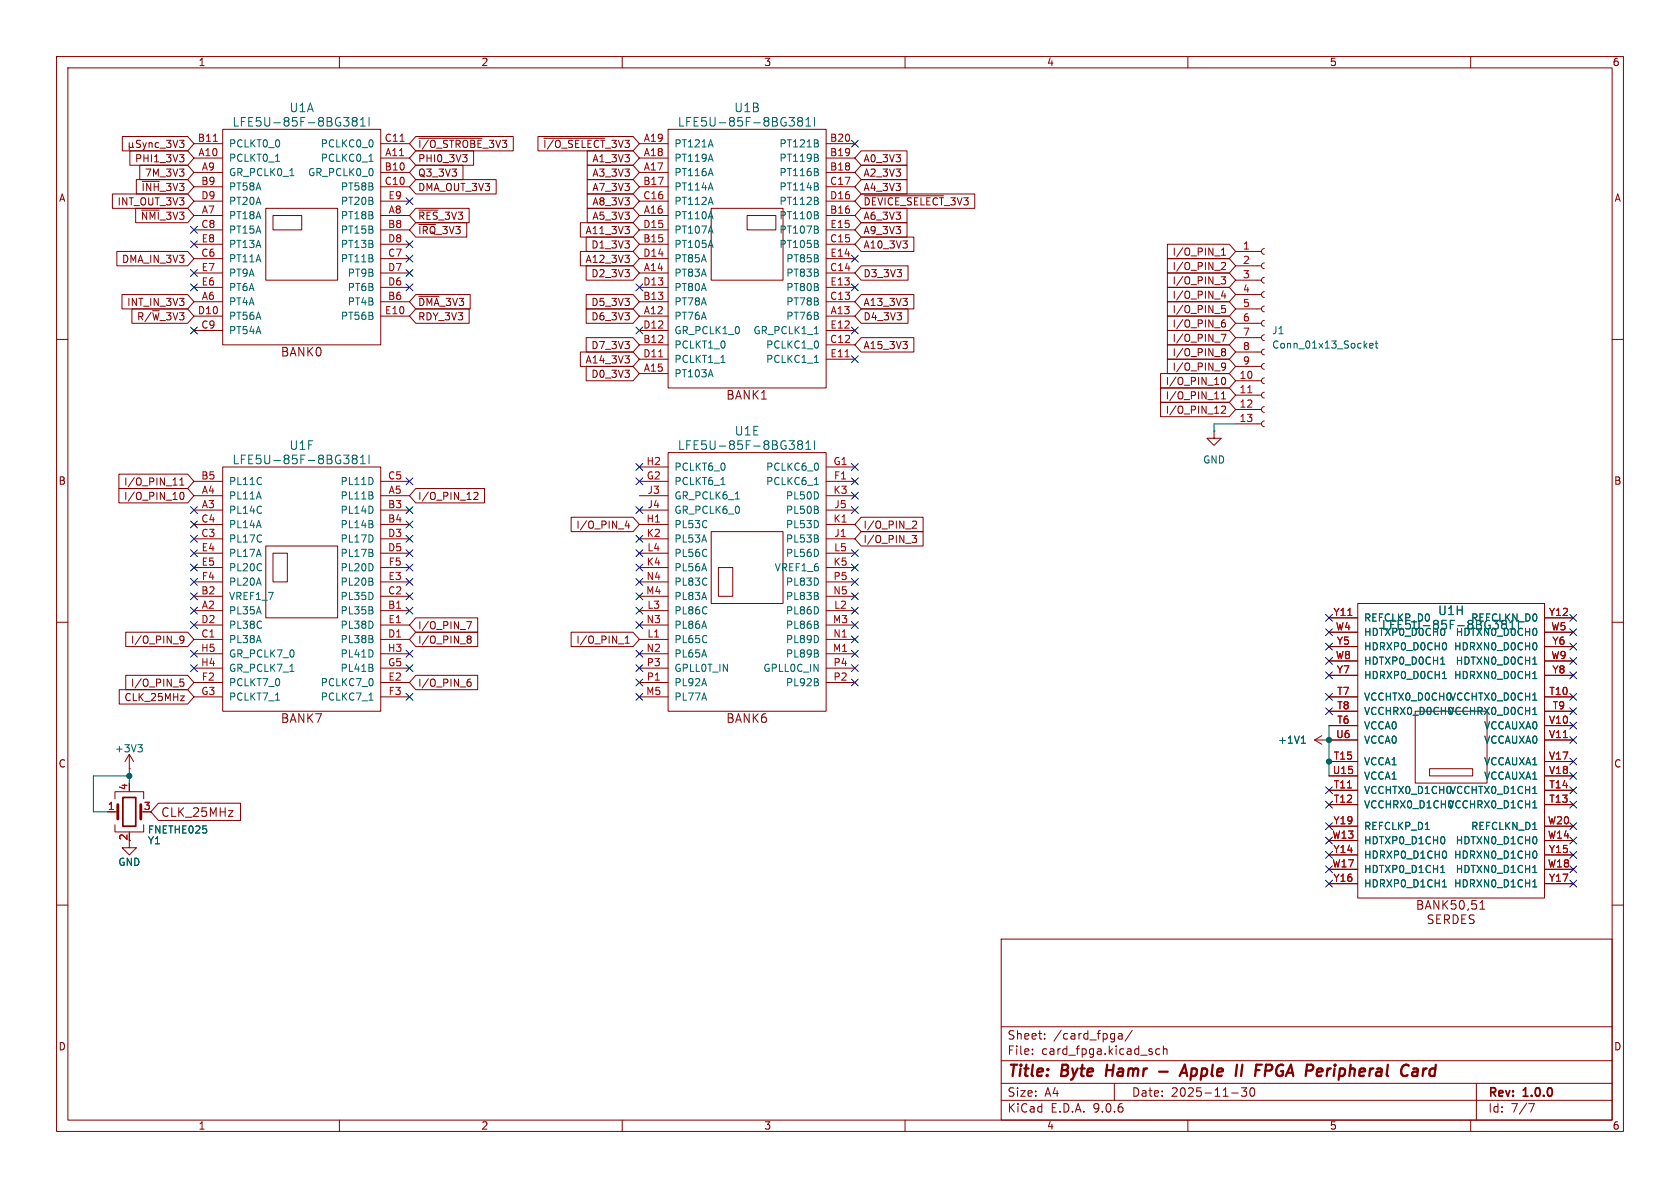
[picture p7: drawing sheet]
<svg xmlns="http://www.w3.org/2000/svg" width="297mm" height="210mm" viewBox="0 0 297 210" stroke-linecap="round" stroke-linejoin="round" font-family="sans-serif">
<g fill="none" stroke="#840000" stroke-width=".18">
<path d="M10 10h277v190h-277zM12 12h273v186h-273zM60 10v2M110 10v2M160 10v2M210 10v2M260 10v2M19.9 34.3h13.3l1.1 1.3-1.1 1.2h-13.3zM21.6 24.1h11.6l1.1 1.3-1.1 1.3h-11.6zM22.8 25.2v1.3M22.8 25.9l.2 .2h.3l.1-.2M23 26.7h10.2l1.1 1.2-1.1 1.3h-10.2z"/>
<path d="M23.4 25.9l.2 .2M23.4 25.2v.7M24 36.8h9.2l1.1 1.3-1.1 1.3h-9.2zM24.1 31.7h9.1l1.1 1.3-1.1 1.3h-9.1zM24.7 29.2h8.5l1.1 1.3-1.1 1.3h-8.5zM24.8 24.9l-.4-.1-.2 .1v.4l.5 .2 .1 .3-.2 .3-.5-.1M25 37.1h3.2M25.1 32.1h3.1M25.3 25.2l.3 .9M25.6 26.1l-.3 .4M25.9 25.2l-.3 .9M26.4 25.2v.9"/>
<path d="M26.4 25.3l.1-.1 .3 .1 .1 .8M28 25.3l-.3-.1-.3 .3 .2 .5h.4M28.3 26.2h1M29.4 24.8h.8l-.4 .5 .4 .1v.5l-.2 .2-.6-.2M30.6 24.8l.4 1.3 .4-1.3M31.7 27.3h.8l-.4 .5M31.7 24.8h.8l-.4 .5 .4 .1v.5l-.2 .2-.6-.2M32.3 27.8l.2 .3v.3l-.2 .2M34.3 25.4h5.1M34.3 27.9h5.1M34.3 30.5h5.1M34.3 33h5.1"/>
<path d="M34.3 35.6h5.1M34.3 38.1h5.1M39.4 22.9h27.9v38.1h-27.9zM47 36.8h12.7v12.7h-12.7zM48.3 38.1h5v2.5h-5zM67.3 25.4h5.1M67.3 27.9h5.1M67.3 30.5h5.1M67.3 33h5.1M67.3 35.6h5.1M67.3 38.1h5.1M73.5 39.4h9v2.5h-9l-1.1-1.3z"/>
<path d="M73.5 29.2h8.4v2.6h-8.4l-1.1-1.3zM73.5 36.8h9.4v2.6h-9.4l-1.1-1.3zM73.5 26.7h10.2v2.5h-10.2l-1.1-1.3zM73.5 31.7h14.2v2.6h-14.2l-1.1-1.3zM73.5 24.1h17.2v2.6h-17.2l-1.1-1.3zM74 24.4h11.2M74 39.7h3M74 37.1h3.4M81.8 27.3h.8l-.5 .5M82.3 27.8l.3 .3v.3l-.3 .2M95.1 24.1h16.8l1.1 1.3-1.1 1.3h-16.8zM96.1 24.4h10.8"/>
<path d="M102.6 39.4h9.3l1.1 1.2-1.1 1.3h-9.3zM103.8 31.7h8.1l1.1 1.3-1.1 1.3h-8.1zM103.8 29.2h8.1l1.1 1.3-1.1 1.3h-8.1zM103.8 26.7h8.1l1.1 1.2-1.1 1.3h-8.1zM103.8 34.3h8.1l1.1 1.3-1.1 1.2h-8.1zM103.8 36.8h8.1l1.1 1.3-1.1 1.3h-8.1zM113 25.4h5.1M113 27.9h5.1M113 30.5h5.1M113 33h5.1M113 35.6h5.1M113 38.1h5.1"/>
<path d="M118.1 22.9h27.9v45.7h-27.9zM125.7 36.8h12.7v12.7h-12.7zM132.1 38.1h5.1v2.5h-5.1zM146 25.4h5.1M146 27.9h5.1M146 30.5h5.1M146 33h5.1M146 35.6h5.1M146 38.1h5.1M152.2 31.7h8.1v2.6h-8.1l-1.1-1.3zM152.2 36.8h8.1v2.6h-8.1l-1.1-1.3zM152.2 29.2h8.1v2.6h-8.1l-1.1-1.3z"/>
<path d="M152.2 26.7h8.1v2.5h-8.1l-1.1-1.3zM152.2 39.4h8.1v2.5h-8.1l-1.1-1.3zM152.2 34.3h20.1v2.5h-20.1l-1.1-1.2zM152.8 34.6h14M20.7 44.4h12.5l1.1 1.3-1.1 1.3h-12.5zM21.6 52.1h11.6l1.1 1.2-1.1 1.3h-11.6zM23.3 54.6h9.9l1.1 1.3-1.1 1.3h-9.9zM34.3 40.6h5.1M34.3 43.2h5.1M34.3 45.7h5.1M34.3 48.3h5.1M34.3 50.8h5.1"/>
<path d="M34.3 53.3h5.1M34.3 55.9h5.1M34.3 58.4h5.1M67.3 40.6h5.1M67.3 43.2h5.1M67.3 45.7h5.1M67.3 48.3h5.1M67.3 50.8h5.1M67.3 53.3h5.1M67.3 55.9h5.1M73.5 54.6h9.4v2.6h-9.4l-1.1-1.3zM73.5 52.1h9.6v2.5h-9.6l-1.1-1.3z"/>
<path d="M74 52.4h3.6M102.6 44.4h9.3l1.1 1.3-1.1 1.3h-9.3zM103.6 41.9h8.3l1.1 1.3-1.1 1.3h-8.3zM103.6 47h8.3l1.1 1.3-1.1 1.2h-8.3zM103.6 59.7h8.3l1.1 1.3-1.1 1.2h-8.3zM103.6 52.1h8.3l1.1 1.2-1.1 1.3h-8.3zM103.6 54.6h8.3l1.1 1.3-1.1 1.3h-8.3zM110.5 45.1h.8l-.5 .5M110.5 40h.8l-.5 .5M111.2 45.7v.6M111.2 40.6v.6M113 40.6h5.1"/>
<path d="M113 43.2h5.1M113 45.7h5.1M113 48.3h5.1M113 50.8h5.1M113 53.3h5.1M113 55.9h5.1M113 58.4h5.1M146 40.6h5.1M146 43.2h5.1M146 45.7h5.1M146 48.3h5.1M146 50.8h5.1"/>
<path d="M146 53.3h5.1M146 55.9h5.1M146 58.4h5.1M152.2 41.9h9.4v2.6h-9.4l-1.1-1.3zM152.2 52.1h9.4v2.5h-9.4l-1.1-1.3zM152.2 54.6h8.3v2.6h-8.3l-1.1-1.3zM152.2 47h8.3v2.5h-8.3l-1.1-1.2zM152.2 59.7h9.4v2.5h-9.4l-1.1-1.2zM159.6 42.6h.8l-.4 .5M159.6 52.7h.8l-.4 .5M160.3 43.2v.5M160.3 53.3v.6"/>
<path d="M206.4 58.4h10.9l1.1 1.3-1.1 1.3h-10.9zM206.4 48.3h10.9l1.1 1.2-1.1 1.3h-10.9zM206.4 55.9h10.9l1.1 1.3-1.1 1.2h-10.9zM206.4 50.8h10.9l1.1 1.3-1.1 1.2h-10.9zM206.4 43.2h10.9l1.1 1.3-1.1 1.2h-10.9zM206.4 53.3h10.9l1.1 1.3-1.1 1.3h-10.9zM206.4 45.7h10.9l1.1 1.3-1.1 1.3h-10.9zM215.9 48.9h.8l-.5 .5 .4 .1v.6l-.2 .1-.5-.1M215.9 59.1h.8l-.5 1.3M215.9 45.1h.8M215.9 46.5l.5-.1 .3 .4-.8 .9h.8M215.9 57.3l.3-.3h.2l.3 .3v.3l-.3 .2h-.3l-.2-.2"/>
<path d="M215.9 44.2l.4-.3v1.2M216.2 51.4l-.3 .9h.8M216.5 56.6h-.3l-.3 .5M216.5 51.9v.8M216.6 54h-.6l-.1 .6 .2-.1 .4 .1 .2 .1-.1 .5-.2 .1-.5-.1M218.4 44.5h4.6M218.4 47h4.6M218.4 49.5h4.6M218.4 52.1h4.6M218.4 54.6h4.6M218.4 57.2h4.6M218.4 59.7h4.6"/>
<path d="M223.5 43.9l-.3 .2-.2 .4 .2 .3 .3 .2M223.5 46.5l-.3 .1-.2 .4 .2 .3 .3 .2M223.5 49l-.3 .2-.2 .3 .2 .4 .3 .1M223.5 51.6l-.3 .1-.2 .4 .2 .3 .3 .2M223.5 54.1l-.3 .2-.2 .3 .2 .4 .3 .1M223.5 56.6l-.3 .2-.2 .4 .2 .3 .3 .2M223.5 59.2l-.3 .1-.2 .4 .2 .3 .3 .2M10 60h2M102.6 62.2h9.3l1.1 1.3-1.1 1.3h-9.3zM103.6 64.8h8.3l1.1 1.2-1.1 1.3h-8.3zM110.5 62.9h.8l-.5 .5M111.2 63.5v.5"/>
<path d="M113 61h5.1M113 63.5h5.1M113 66h5.1M146 61h5.1M146 63.5h5.1M159.6 60.4h.8l-.4 .4M160.3 61v.5M205.2 71.1h12.1l1.1 1.3-1.1 1.3h-12.1zM205.2 68.6h12.1l1.1 1.3-1.1 1.2h-12.1zM205.2 66h12.1l1.1 1.3-1.1 1.3h-12.1zM206.4 63.5h10.9l1.1 1.3-1.1 1.2h-10.9zM206.4 61h10.9l1.1 1.2-1.1 1.3h-10.9z"/>
<path d="M214.6 76.2v1.3h1.3l-1.3 1.2-1.2-1.2h1.2M214.6 76.2h.1M215.9 71.9l.5-.1 .3 .4-.8 .9h.8M215.9 61.9l.3-.3 .3 .1 .2 .2-.3 .3M215.9 64.4l.3-.2 .4 .1a.84 .84 0 0 1-.3 1.1h-.2M215.9 64.7l.3 .3h.2l.3-.3M215.9 70.5h.8M215.9 69.6l.4-.3v1.2M215.9 61.9l.3 .3M216.1 66.8l.1-.1a.68 .68 0 0 1 .5 .6 .68 .68 0 0 1-.5 .7l-.1-.1-.2-.4zM216.2 62.2h.2M216.2 62.2l-.3 .2"/>
<path d="M216.4 62.2l.3 .2-.1 .4-.4 .1-.3-.2M218.4 62.2h4.6M218.4 64.8h4.6M218.4 67.3h4.6M218.4 69.9h4.6M218.4 72.4h4.6M218.4 74.9h4.6M223.5 61.7l-.3 .2-.2 .3 .2 .4 .3 .1M223.5 64.3l-.3 .1-.2 .4 .2 .3 .3 .2M223.5 66.8l-.3 .2-.2 .3 .2 .4 .3 .1M223.5 69.3l-.3 .2-.2 .4 .2 .3 .3 .2M223.5 71.9l-.3 .1-.2 .4 .2 .3 .3 .2"/>
<path d="M223.5 74.4l-.3 .2-.2 .3 .2 .4 .3 .1M285 60h2M21 86.4h12.2l1.1 1.2-1.1 1.3h-12.2zM21 83.8h12.2l1.1 1.3-1.1 1.3h-12.2zM31.8 85.8h.7M31.8 84.9l.4-.4v1.3M32 87.1l.1-.1a.68 .68 0 0 1 .4 .7 .68 .68 0 0 1-.4 .6 .84 .84 0 0 1-.1-1.2zM34.3 85.1h5.1M34.3 87.6h5.1M34.3 90.2h5.1M34.3 92.7h5.1M34.3 95.3h5.1"/>
<path d="M34.3 97.8h5.1M39.4 82.6h27.9v43.1h-27.9zM47 96.5h12.7v12.7h-12.7zM48.3 97.8h2.5v5.1h-2.5zM67.3 85.1h5.1M67.3 87.6h5.1M67.3 90.2h5.1M67.3 92.7h5.1M67.3 95.3h5.1M67.3 97.8h5.1M73.5 86.4h12.2v2.5h-12.2l-1.1-1.3zM83.8 87.2l.5-.2 .2 .4-.8 .9h.8"/>
<path d="M101 91.4h10.9l1.1 1.3-1.1 1.3h-10.9zM110.8 92l-.3 1h.8M111.1 92.5v.9M113 82.6h5.1M113 85.1h5.1M113 87.6h5.1M113 90.2h5.1M113 92.7h5.1M113 95.3h5.1M113 97.8h5.1M118.1 80h27.9v45.7h-27.9zM125.7 94h12.7v12.7h-12.7z"/>
<path d="M146 82.6h5.1M146 85.1h5.1M146 87.6h5.1M146 90.2h5.1M146 92.7h5.1M146 95.3h5.1M146 97.8h5.1M152.2 91.4h11v2.6h-11l-1.1-1.3zM152.2 94h11v2.5h-11l-1.1-1.2zM161.2 94.7h.8l-.4 .4 .4 .2v.5l-.2 .1h-.5M161.3 92.2l.5-.1 .2 .4-.8 .9h.8M10 110h2"/>
<path d="M22.2 111.8h11l1.1 1.2-1.1 1.3h-11zM22.2 119.4h11l1.1 1.3-1.1 1.2h-11zM31.8 112.7l.2-.3 .5 .2a.84 .84 0 0 1-.3 1.1h-.3M31.8 113l.2 .2h.3l.2-.2M34.3 100.3h5.1M34.3 102.9h5.1M34.3 105.4h5.1M34.3 108h5.1M34.3 110.5h5.1M34.3 113h5.1M34.3 115.6h5.1M34.3 118.1h5.1"/>
<path d="M67.3 100.3h5.1M67.3 102.9h5.1M67.3 105.4h5.1M67.3 108h5.1M67.3 110.5h5.1M67.3 113h5.1M67.3 115.6h5.1M67.3 118.1h5.1M73.5 111.8h11v2.5h-11l-1.1-1.3zM73.5 109.2h11v2.6h-11l-1.1-1.3zM73.5 119.4h11v2.5h-11l-1.1-1.2zM82.5 109.9h.9l-.6 1.3"/>
<path d="M82.6 112.7l.2-.3 .4 .1 .1 .2-.2 .3M82.6 112.7l.2 .3M82.8 113h.3M82.8 113l-.2 .2M83.1 113l.2 .2-.1 .4-.4 .1-.2-.2M101 111.8h10.9l1.1 1.2-1.1 1.3h-10.9zM110.5 113.7h.8M110.5 112.8l.4-.4v1.3M113 100.3h5.1M113 102.9h5.1M113 105.4h5.1M113 108h5.1"/>
<path d="M113 110.5h5.1M113 113h5.1M113 115.6h5.1M113 118.1h5.1M127 100.3h2.5v5.1h-2.5zM146 100.3h5.1M146 102.9h5.1M146 105.4h5.1M146 108h5.1M146 110.5h5.1M146 113h5.1M146 115.6h5.1"/>
<path d="M146 118.1h5.1M234.9 109.2h5.1M234.9 111.8h5.1M234.9 114.3h5.1M234.9 116.8h5.1M234.9 119.4h5.1M240 106.7h33v52.1h-33zM273 109.2h5.1M273 111.8h5.1M273 114.3h5.1M273 116.8h5.1M273 119.4h5.1"/>
<path d="M285 110h2M21.1 121.9h12.1l1.1 1.3-1.1 1.3h-12.1zM22.9 135.9h.1M22.9 133.4v2.5M22.9 133.4l-.8 1.2M22.9 133.4l.7 1.2M31.9 123h.7l-.7 .9h.7M32.5 120.1h-.6l-.1 .6 .2-.2 .4 .1 .1 .2v.4l-.2 .1-.5-.1M34.3 120.7h5.1M34.3 123.2h5.1M67.3 120.7h5.1M67.3 123.2h5.1"/>
<path d="M82.6 120.7l.5-.2 .2 .3-.1 .5h-.4l-.2-.1M83.2 120.1h-.4l-.2 .3M113 120.7h5.1M113 123.2h5.1M146 120.7h5.1M232.4 130.8l1.3 .8M232.4 130.8h7.6M233.7 130l-1.3 .8M234.9 130.8h.1M234.9 123.2h5.1M234.9 125.7h5.1M234.9 128.3h5.1"/>
<path d="M234.9 134.6h5.1M234.9 137.2h5.1M234.9 139.7h5.1M250.2 125.7h12.7v12.7h-12.7zM252.7 135.9h7.6v1.3h-7.6zM273 123.2h5.1M273 130.8h5.1M273 125.7h5.1M273 128.3h5.1M273 134.6h5.1M273 137.2h5.1M273 139.7h5.1"/>
<path d="M19 143.5h1.8M20.3 145.8v1.3h5.1v-1.3M20.3 141.2v-1.2h5.1v1.2M22.9 148.6v1.3h1.2l-1.2 1.2-1.3-1.2h1.3M22.9 147.1v.2M28 142h14.5v3h-14.5l-1.3-1.5zM40.4 143.3h.8l-.8 1h.8M234.9 142.2h5.1M234.9 146.1h5.1M234.9 148.6h5.1M234.9 151.1h5.1M234.9 153.7h5.1"/>
<path d="M234.9 156.2h5.1M261.6 159.6l.5-.4v1.5M273 142.2h5.1M273 146.1h5.1M273 148.6h5.1M273 151.1h5.1M273 153.7h5.1M273 156.2h5.1M10 160h2M177 166h108v32h-108zM261.6 160.7h.9M285 160h2"/>
<path d="M60 198v2M110 198v2M160 198v2M177 194.5h108M177 191.5h108M177 187.5h108M177 181.5h108M182.5 186.3v.1M182.5 185.5v.1M184.7 183.6v.1M184.7 182.8v.1M197 191.5v3"/>
<path d="M197.7 182.8h.6l.1 .9M198.4 183.1h-.5a.29 .29 0 0 0-.2 .3 .29 .29 0 0 0 .2 .3l.5-.1M200.2 182.1l-1.3 2M205 185.5l-.4-.1-.3 .3v.4l.2 .2h.5M205.7 185.5l.2-.1 .3 .1 .1 .9M205.7 184.9v1.5M210 198v2M217.7 193.2h1.2M219.5 192.3h.9l-.5 .6 .4 .1v.7l-.2 .1h-.4l-.2-.1M221.1 192.4l.2-.1a.81 .81 0 0 1 .6 .6 .81 .81 0 0 1-.3 .8l-.1 .1a.81 .81 0 0 1-.4-1.4zM260 198v2M261 191.5v6.5"/>
<path d="M270.2 195.1h1l-.6 1.5"/>
</g>
<path d="M195.7 188.2l-.2 2M204.9 189.4h1.5M208.5 190.2l1-2 .4 2M208.8 189.6h1M223.8 188.2l1 .1a.58 .58 0 0 1-.3 1M234.7 188.9l-.2 1.3M235.1 188.9l-.4 .4M250.4 188.9l.3 .3-.2 1M250.6 190.1l-.3 .1M250.6 189.4h-.2M251.7 188.9l-.2 1.3M252.2 188.9l-.4 .1-.2 .3" fill="none" stroke="#840000" stroke-width=".4"/>
<g fill="none" stroke="#006464" stroke-width=".18">
<path d="M48.7 28.5h.7M51.3 31.1h.7M60.7 20.8h1l-.5 .5M61.5 21.4l.2 .2-.2 .6M62.6 21.4l-.3-.3 .3-.3h.2l.3 .3-.3 .3M62.6 21.4l-.3 .3v.4l.3 .2 .4-.1 .1-.2v-.4l-.3-.2M62.6 21.4h.2M63.7 22.3h.9M63.7 21.2l.5-.4v1.5M65.2 28.5h.8M65.2 20.8v1.5M139.5 20.8h.9l-.5 .5"/>
<path d="M140.3 21.4l.1 .2-.1 .6M141.3 21.4l-.3-.3 .3-.3h.3l.3 .3-.3 .3M141.3 21.4l-.3 .3 .1 .4 .2 .2 .4-.1 .2-.2-.1-.4-.2-.2M141.3 21.4h.3M142.5 21.2l.4-.4v1.5M142.5 22.3h.8M144 20.8v1.5M144.6 25.4v.5M144.6 28v.4M144.6 30.5v.4M144.6 33.1v.4M144.6 35.6v.4"/>
<path d="M144.6 38.1v.5M144 59h.7M144.6 40.7v.4M144.6 43.2v.4M127.5 64.1h.7M139.5 77.9h.9l-.5 .6M140.3 78.6l.1 .2-.1 .6M141.3 78.6l-.3-.3 .3-.4h.3l.3 .3-.3 .4M141.3 78.6l-.3 .3 .1 .4 .2 .1h.4l.2-.3-.1-.4-.2-.1M141.3 78.6h.3M142.5 79.4h.8M142.5 78.3l.4-.4v1.5"/>
<path d="M144 64.1h.7M144 77.9v1.5M242.1 61.1l.6-.1v-.2l-.4-.1-.2 .2 .1 .6h.5M243.1 60.7h.5M243.3 60.3v1.1l.3 .1M60.7 80.5h1l-.5 .5M61.5 81.1l.2 .2-.2 .6M62.6 81.1l-.3-.3 .3-.3h.4l.1 .2-.3 .4M62.6 81.1l-.3 .3v.4l.3 .2 .4-.1 .1-.2v-.4l-.3-.2M62.6 81.1h.2M63.7 80.9l.5-.4v1.5M63.7 82h.9"/>
<path d="M65.2 80.5v1.5M127.5 85.7h.7M130 88.2h.7M144 85.7h.7M51.3 118.7h.7M254.7 117.4h.7M255 120h.7M255.2 118.9l.2-.2v1.3M255.5 113.7l.2 .4-.2 .7M267.4 109.7v1.5M268.4 109.7v1.5M271 117.4h.7"/>
<path d="M271 120h.7M271.2 118.9l.1-.2v1.3M271.5 113.7l.2 .4-.2 .7M271.6 111.3v.8M24.4 131.6h.8l-.5 .5M24.9 132.1l.3 .3v.3l-.3 .2M48.7 123.8h.7M65.2 123.8h.8M230.1 131.4h.7M230.2 130.4l.2-.3v1.3M271 123.8h.7M271 126.3h.7"/>
<path d="M254.7 154.2h.7M255 156.8h.7M255.2 155.7l.2-.2v1.3M255.3 148l.1 .4-.1 .6M255.5 150.5l.2 .4-.2 .7M271 154.2h.7M271 156.8h.7M271 140.3h.7M271 142.8h.7M271.2 155.7l.1-.2v1.3M271.5 150.5l.2 .4-.2 .7M271.6 148.1v.8"/>
</g>
<path d="M20.8 142.2v2.6M24.9 142.2v2.6" fill="none" stroke="#840000" stroke-width=".51"/>
<path d="M21.7 141h2.3v5.1h-2.3z" fill="none" stroke="#840000" stroke-width=".3"/>
<path d="M37.7 25h.7M70.7 25h.8M116.4 63.1h.8M149.4 63.1h.7M220.6 69.4h.7" fill="none" stroke="#a90000" stroke-width=".18"/>
<path d="M218.4 74.9h-3.8v1.3M22.9 135.9v2.5M22.9 137.2h-6.4v6.3h2.5M234.9 128.3v8.9" fill="none" stroke="#009600" stroke-width=".18"/>
<g fill="none" stroke="#000084" stroke-width=".18">
<path d="M71.8 35l1.2 1.2M73 35l-1.2 1.2M150.5 24.8l1.2 1.2M151.7 24.8l-1.2 1.2M33.7 40l1.2 1.2M33.7 50.2l1.2 1.2M33.7 42.6l1.2 1.2M33.7 47.7l1.2 1.2M33.7 57.8l1.2 1.2M34.9 40l-1.2 1.2M34.9 50.2l-1.2 1.2M34.9 42.6l-1.2 1.2"/>
<path d="M34.9 47.7l-1.2 1.2M34.9 57.8l-1.2 1.2M71.8 45.1l1.2 1.2M71.8 50.2l1.2 1.2M71.8 47.7l1.2 1.2M71.8 42.6l1.2 1.2M73 45.1l-1.2 1.2M73 50.2l-1.2 1.2M73 47.7l-1.2 1.2M73 42.6l-1.2 1.2M112.4 50.2l1.2 1.2M112.4 57.8l1.2 1.2"/>
<path d="M113.6 50.2l-1.2 1.2M113.6 57.8l-1.2 1.2M150.5 57.8l1.2 1.2M150.5 50.2l1.2 1.2M150.5 45.1l1.2 1.2M151.7 57.8l-1.2 1.2M151.7 50.2l-1.2 1.2M151.7 45.1l-1.2 1.2M150.5 62.9l1.2 1.2M151.7 62.9l-1.2 1.2M33.7 99.7l1.2 1.2M33.7 97.2l1.2 1.2"/>
<path d="M33.7 92.1l1.2 1.2M33.7 94.6l1.2 1.3M33.7 89.6l1.2 1.2M34.9 99.7l-1.2 1.2M34.9 97.2l-1.2 1.2M34.9 92.1l-1.2 1.2M34.9 94.6l-1.2 1.3M34.9 89.6l-1.2 1.2M71.8 89.6l1.2 1.2M71.8 92.1l1.2 1.2M71.8 97.2l1.2 1.2M71.8 84.5l1.2 1.2"/>
<path d="M71.8 94.6l1.2 1.3M71.8 99.7l1.2 1.2M73 89.6l-1.2 1.2M73 92.1l-1.2 1.2M73 97.2l-1.2 1.2M73 84.5l-1.2 1.2M73 94.6l-1.2 1.3M73 99.7l-1.2 1.2M112.4 84.5l1.2 1.2M112.4 81.9l1.2 1.3M112.4 99.7l1.2 1.2M112.4 97.2l1.2 1.2"/>
<path d="M112.4 94.6l1.2 1.3M112.4 89.6l1.2 1.2M113.6 84.5l-1.2 1.2M113.6 81.9l-1.2 1.3M113.6 99.7l-1.2 1.2M113.6 97.2l-1.2 1.2M113.6 94.6l-1.2 1.3M113.6 89.6l-1.2 1.2M150.5 84.5l1.2 1.2M150.5 97.2l1.2 1.2M150.5 99.7l1.2 1.2M150.5 81.9l1.2 1.3"/>
<path d="M150.5 87l1.2 1.2M150.5 89.6l1.2 1.2M151.7 84.5l-1.2 1.2M151.7 81.9l-1.2 1.3M151.7 97.2l-1.2 1.2M151.7 99.7l-1.2 1.2M151.7 87l-1.2 1.2M151.7 89.6l-1.2 1.2M33.7 102.3l1.2 1.2M33.7 104.8l1.2 1.2M33.7 107.3l1.2 1.3M33.7 109.9l1.2 1.2"/>
<path d="M33.7 117.5l1.2 1.2M33.7 115l1.2 1.2M34.9 102.3l-1.2 1.2M34.9 104.8l-1.2 1.2M34.9 107.3l-1.2 1.3M34.9 109.9l-1.2 1.2M34.9 117.5l-1.2 1.2M34.9 115l-1.2 1.2M71.8 117.5l1.2 1.2M71.8 107.3l1.2 1.3M71.8 115l1.2 1.2M71.8 104.8l1.2 1.2"/>
<path d="M71.8 102.3l1.2 1.2M73 117.5l-1.2 1.2M73 107.3l-1.2 1.3M73 115l-1.2 1.2M73 104.8l-1.2 1.2M73 102.3l-1.2 1.2M112.4 109.9l1.2 1.2M112.4 115l1.2 1.2M112.4 104.8l1.2 1.2M112.4 107.3l1.2 1.3M112.4 102.3l1.2 1.2M112.4 117.5l1.2 1.2"/>
<path d="M113.6 109.9l-1.2 1.2M113.6 115l-1.2 1.2M113.6 104.8l-1.2 1.2M113.6 107.3l-1.2 1.3M113.6 102.3l-1.2 1.2M113.6 117.5l-1.2 1.2M150.5 107.3l1.2 1.3M150.5 104.8l1.2 1.2M150.5 112.4l1.2 1.2M150.5 109.9l1.2 1.2M150.5 115l1.2 1.2M150.5 102.3l1.2 1.2"/>
<path d="M150.5 117.5l1.2 1.2M151.7 107.3l-1.2 1.3M151.7 104.8l-1.2 1.2M151.7 112.4l-1.2 1.2M151.7 109.9l-1.2 1.2M151.7 115l-1.2 1.2M151.7 102.3l-1.2 1.2M151.7 117.5l-1.2 1.2M234.3 108.6l1.3 1.2M234.3 116.2l1.3 1.2M234.3 118.8l1.3 1.2M234.3 113.7l1.3 1.2"/>
<path d="M234.3 111.2l1.3 1.2M235.6 108.6l-1.3 1.2M235.6 116.2l-1.3 1.2M235.6 118.8l-1.3 1.2M235.6 113.7l-1.3 1.2M235.6 111.2l-1.3 1.2M277.5 118.8l1.2 1.2M277.5 116.2l1.2 1.2M277.5 113.7l1.2 1.2M277.5 108.6l1.2 1.2M277.5 111.2l1.2 1.2M278.7 118.8l-1.2 1.2"/>
<path d="M278.7 116.2l-1.2 1.2M278.7 113.7l-1.2 1.2M278.7 108.6l-1.2 1.2M278.7 111.2l-1.2 1.2M71.8 122.6l1.2 1.2M73 122.6l-1.2 1.2M112.4 120l1.2 1.3M112.4 122.6l1.2 1.2M113.6 120l-1.2 1.3M113.6 122.6l-1.2 1.2M150.5 120l1.2 1.3M151.7 120l-1.2 1.3"/>
<path d="M234.3 139.1l1.3 1.2M234.3 125.1l1.3 1.2M234.3 122.6l1.3 1.2M235.6 139.1l-1.3 1.2M235.6 125.1l-1.3 1.2M235.6 122.6l-1.3 1.2M277.5 125.1l1.2 1.2M277.5 127.7l1.2 1.2M277.5 122.6l1.2 1.2M277.5 136.6l1.2 1.2M277.5 139.1l1.2 1.2M277.5 134l1.2 1.2"/>
<path d="M277.5 130.2l1.2 1.2M278.7 125.1l-1.2 1.2M278.7 127.7l-1.2 1.2M278.7 122.6l-1.2 1.2M278.7 136.6l-1.2 1.2M278.7 139.1l-1.2 1.2M278.7 134l-1.2 1.2M278.7 130.2l-1.2 1.2M234.3 150.5l1.3 1.2M234.3 148l1.3 1.2M234.3 155.6l1.3 1.2M234.3 145.4l1.3 1.3"/>
<path d="M234.3 153.1l1.3 1.2M234.3 141.6l1.3 1.2M235.6 150.5l-1.3 1.2M235.6 148l-1.3 1.2M235.6 155.6l-1.3 1.2M235.6 145.4l-1.3 1.3M235.6 153.1l-1.3 1.2M235.6 141.6l-1.3 1.2M277.5 148l1.2 1.2M277.5 155.6l1.2 1.2M277.5 153.1l1.2 1.2M277.5 150.5l1.2 1.2"/>
<path d="M277.5 145.4l1.2 1.3M277.5 141.6l1.2 1.2M278.7 148l-1.2 1.2M278.7 155.6l-1.2 1.2M278.7 153.1l-1.2 1.2M278.7 150.5l-1.2 1.2M278.7 145.4l-1.2 1.3M278.7 141.6l-1.2 1.2"/>
</g>
<g fill="#009600" stroke="#009600" stroke-width=".18">
<circle cx="22.9" cy="137.2" r=".46"/>
<circle cx="234.9" cy="134.6" r=".46"/>
<circle cx="234.9" cy="130.8" r=".46"/>
</g>
<g font-size="2.8" fill="#840000">
<text x="178" y="190.9">Title:</text>
<text x="187.7" y="190.9">Byte</text>
<text x="196.4" y="190.9">Hamr</text>
<text x="211.3" y="190.9">Apple</text>
<text x="221.7" y="190.9">II</text>
<text x="225.9" y="190.9">FPGA</text>
<text x="235.7" y="190.9">Peripheral</text>
<text x="253.4" y="190.9">Card</text>
</g>
<g font-size="2.1" fill="#006464">
<text x="41" y="22.6">LFE5U-85F-8BG381I</text>
<text x="51.1" y="20">U1A</text>
<text x="119.7" y="22.6">LFE5U-85F-8BG381I</text>
<text x="129.7" y="20">U1B</text>
<text x="129.8" y="77.2">U1E</text>
<text x="41" y="82.3">LFE5U-85F-8BG381I</text>
<text x="51.1" y="79.7">U1F</text>
<text x="119.7" y="79.7">LFE5U-85F-8BG381I</text>
<text x="244.2" y="111.5">LFE5U-85F-8BG381I</text>
<text x="254.1" y="108.9">U1H</text>
</g>
<g font-size="2.1" fill="#840000">
<text x="49.6" y="63.2">BANK0</text>
<text x="128.3" y="70.8">BANK1</text>
<text x="49.6" y="128">BANK7</text>
<text x="128.3" y="128">BANK6</text>
<text x="28.4" y="144.6">CLK_25MHz</text>
<text x="250.2" y="161">BANK50,51</text>
<text x="252.1" y="163.6">SERDES</text>
<text x="178" y="184">Sheet:</text>
<text x="186.2" y="184">/card_fpga/</text>
<text x="178" y="186.7">File:</text>
<text x="184.1" y="186.7">card_fpga.kicad_sch</text>
<text x="178" y="196.9">KiCad</text>
<text x="178" y="194.1">Size:</text>
<text x="184.7" y="194.1">A4</text>
<text x="185.7" y="196.9">E.D.A.</text>
<text x="193.3" y="196.9">9.0.6</text>
<text x="200" y="194.1">Date:</text>
<text x="207" y="194.1">2025-11-30</text>
<text x="263" y="194.3">Rev:</text>
<text x="263" y="196.9">Id:</text>
<text x="267.1" y="196.9">7/7</text>
<text x="269.4" y="194.3">1.0.0</text>
</g>
<g font-size="1.8" fill="#840000">
<text x="35" y="11.9">1</text>
<text x="85" y="11.9">2</text>
<text x="135" y="11.9">3</text>
<text x="185" y="11.9">4</text>
<text x="235" y="11.9">5</text>
<text x="285" y="11.9">6</text>
<text x="23.8" y="28.9">PHI1_3V3</text>
<text x="73.8" y="28.9">PHI0_3V3</text>
<text x="73.8" y="26.4">~{I/O_STROBE}_3V3</text>
<text x="95.9" y="26.4">~{I/O_SELECT}_3V3</text>
<text x="104.6" y="28.9">A1_3V3</text>
<text x="152.6" y="28.9">A0_3V3</text>
<text x="10.3" y="35.9">A</text>
<text x="24.9" y="34">~{INH}_3V3</text>
<text x="25.5" y="31.4">7M_3V3</text>
<text x="73.8" y="31.4">Q3_3V3</text>
<text x="73.8" y="34">DMA_OUT_3V3</text>
<text x="104.6" y="34">A7_3V3</text>
<text x="104.6" y="31.4">A3_3V3</text>
<text x="152.6" y="34">A4_3V3</text>
<text x="152.6" y="31.4">A2_3V3</text>
<text x="285.3" y="35.9">A</text>
<text x="20.7" y="36.5">INT_OUT_3V3</text>
<text x="24.8" y="39.1">~{NMI}_3V3</text>
<text x="73.8" y="41.6">~{IRQ}_3V3</text>
<text x="73.8" y="39.1">~{RES}_3V3</text>
<text x="103.4" y="41.6">A11_3V3</text>
<text x="104.6" y="36.5">A8_3V3</text>
<text x="104.6" y="39.1">A5_3V3</text>
<text x="152.6" y="39.1">A6_3V3</text>
<text x="152.6" y="41.6">A9_3V3</text>
<text x="152.6" y="36.5">~{DEVICE_SELECT}_3V3</text>
<text x="21.5" y="46.7">DMA_IN_3V3</text>
<text x="103.4" y="46.7">A12_3V3</text>
<text x="104.4" y="44.1">D1_3V3</text>
<text x="152.6" y="44.1">A10_3V3</text>
<text x="207.2" y="45.4">I/O_PIN_1</text>
<text x="207.2" y="47.9">I/O_PIN_2</text>
<text x="104.4" y="49.2">D2_3V3</text>
<text x="152.6" y="49.2">D3_3V3</text>
<text x="207.2" y="50.5">I/O_PIN_3</text>
<text x="207.2" y="53">I/O_PIN_4</text>
<text x="22.4" y="54.3">INT_IN_3V3</text>
<text x="24.1" y="56.8">R/~{W}_3V3</text>
<text x="73.8" y="56.8">RDY_3V3</text>
<text x="73.8" y="54.3">~{DMA}_3V3</text>
<text x="104.4" y="54.3">D5_3V3</text>
<text x="104.4" y="56.8">D6_3V3</text>
<text x="152.6" y="54.3">A13_3V3</text>
<text x="152.6" y="56.8">D4_3V3</text>
<text x="207.2" y="58.1">I/O_PIN_6</text>
<text x="207.2" y="55.6">I/O_PIN_5</text>
<text x="103.4" y="64.5">A14_3V3</text>
<text x="104.4" y="61.9">D7_3V3</text>
<text x="152.6" y="61.9">A15_3V3</text>
<text x="207.2" y="60.6">I/O_PIN_7</text>
<text x="207.2" y="65.7">I/O_PIN_9</text>
<text x="207.2" y="63.2">I/O_PIN_8</text>
<text x="104.4" y="67">D0_3V3</text>
<text x="206" y="70.8">I/O_PIN_11</text>
<text x="206" y="68.3">I/O_PIN_10</text>
<text x="206" y="73.3">I/O_PIN_12</text>
<text x="10.3" y="85.9">B</text>
<text x="21.8" y="88.6">I/O_PIN_10</text>
<text x="21.8" y="86">I/O_PIN_11</text>
<text x="73.8" y="88.6">I/O_PIN_12</text>
<text x="285.3" y="85.9">B</text>
<text x="101.8" y="93.7">I/O_PIN_4</text>
<text x="152.6" y="93.7">I/O_PIN_2</text>
<text x="152.6" y="96.2">I/O_PIN_3</text>
<text x="23" y="114">I/O_PIN_9</text>
<text x="73.8" y="114">I/O_PIN_8</text>
<text x="73.8" y="111.4">I/O_PIN_7</text>
<text x="101.8" y="114">I/O_PIN_1</text>
<text x="21.9" y="124.1">CLK_25MHz</text>
<text x="23" y="121.6">I/O_PIN_5</text>
<text x="73.8" y="121.6">I/O_PIN_6</text>
<text x="10.3" y="135.9">C</text>
<text x="285.3" y="135.9">C</text>
<text x="22.6" y="148.7" transform="rotate(-90 22.6 148.7)">2</text>
<text x="10.3" y="185.9">D</text>
<text x="285.3" y="185.9">D</text>
<text x="35" y="199.9">1</text>
<text x="85" y="199.9">2</text>
<text x="135" y="199.9">3</text>
<text x="185" y="199.9">4</text>
<text x="235" y="199.9">5</text>
<text x="285" y="199.9">6</text>
</g>
<g font-size="1.8" fill="#a90000">
<text x="34.9" y="25.1">B11</text>
<text x="35" y="27.7">A10</text>
<text x="67.9" y="25.1">C11</text>
<text x="68" y="27.7">A11</text>
<text x="113.7" y="25.1">A19</text>
<text x="113.7" y="27.7">A18</text>
<text x="146.6" y="25.1">B20</text>
<text x="146.6" y="27.7">B19</text>
<text x="35.5" y="32.8">B9</text>
<text x="35.5" y="35.3">D9</text>
<text x="35.6" y="30.2">A9</text>
<text x="67.9" y="30.2">B10</text>
<text x="67.9" y="32.8">C10</text>
<text x="68.6" y="35.3">E9</text>
<text x="113.6" y="32.8">B17</text>
<text x="113.6" y="35.3">C16</text>
<text x="113.7" y="30.2">A17</text>
<text x="146.6" y="30.2">B18</text>
<text x="146.6" y="32.8">C17</text>
<text x="146.6" y="35.3">D16</text>
<text x="35.5" y="40.4">C8</text>
<text x="35.6" y="37.8">A7</text>
<text x="68.5" y="40.4">B8</text>
<text x="68.6" y="37.8">A8</text>
<text x="113.6" y="40.4">D15</text>
<text x="113.7" y="37.8">A16</text>
<text x="146.6" y="37.8">B16</text>
<text x="146.7" y="40.4">E15</text>
<text x="35.5" y="45.5">C6</text>
<text x="35.5" y="42.9">E8</text>
<text x="68.5" y="42.9">D8</text>
<text x="68.5" y="45.5">C7</text>
<text x="113.6" y="42.9">B15</text>
<text x="113.6" y="45.5">D14</text>
<text x="146.6" y="42.9">C15</text>
<text x="146.7" y="45.5">E14</text>
<text x="219.6" y="44.2">1</text>
<text x="219.6" y="46.7">2</text>
<text x="35.5" y="48">E7</text>
<text x="35.5" y="50.5">E6</text>
<text x="35.6" y="53.1">A6</text>
<text x="68.5" y="48">D7</text>
<text x="68.5" y="50.5">D6</text>
<text x="68.5" y="53.1">B6</text>
<text x="113.6" y="50.5">D13</text>
<text x="113.6" y="53.1">B13</text>
<text x="113.7" y="48">A14</text>
<text x="146.6" y="48">C14</text>
<text x="146.6" y="53.1">C13</text>
<text x="146.7" y="50.5">E13</text>
<text x="219.6" y="49.3">3</text>
<text x="219.6" y="51.8">4</text>
<text x="34.9" y="55.6">D10</text>
<text x="35.5" y="58.2">C9</text>
<text x="68" y="55.6">E10</text>
<text x="113.6" y="58.2">D12</text>
<text x="113.7" y="55.6">A12</text>
<text x="146.7" y="58.2">E12</text>
<text x="146.7" y="55.6">A13</text>
<text x="219.6" y="54.4">5</text>
<text x="219.6" y="56.9">6</text>
<text x="219.6" y="59.4">7</text>
<text x="113.6" y="60.7">B12</text>
<text x="113.6" y="63.2">D11</text>
<text x="113.7" y="65.8">A15</text>
<text x="146.6" y="60.7">C12</text>
<text x="146.7" y="63.2">E11</text>
<text x="219.6" y="62">8</text>
<text x="219.6" y="64.5">9</text>
<text x="219" y="67.1">10</text>
<text x="219" y="69.6">11</text>
<text x="219" y="72.1">12</text>
<text x="219" y="74.7">13</text>
<text x="114.2" y="82.3">H2</text>
<text x="147.2" y="82.3">G1</text>
<text x="35.5" y="84.8">B5</text>
<text x="35.6" y="87.4">A4</text>
<text x="35.6" y="89.9">A3</text>
<text x="68.5" y="84.8">C5</text>
<text x="68.5" y="89.9">B3</text>
<text x="68.6" y="87.4">A5</text>
<text x="114.2" y="84.8">G2</text>
<text x="114.4" y="87.4">J3</text>
<text x="114.4" y="89.9">J4</text>
<text x="147.2" y="87.4">K3</text>
<text x="147.3" y="84.8">F1</text>
<text x="147.4" y="89.9">J5</text>
<text x="35.5" y="92.5">C4</text>
<text x="35.5" y="95">C3</text>
<text x="68.5" y="92.5">B4</text>
<text x="68.5" y="95">D3</text>
<text x="114.2" y="92.5">H1</text>
<text x="114.2" y="95">K2</text>
<text x="147.2" y="92.5">K1</text>
<text x="147.4" y="95">J1</text>
<text x="35.5" y="97.5">E4</text>
<text x="35.5" y="100.1">E5</text>
<text x="68.5" y="97.5">D5</text>
<text x="68.6" y="100.1">F5</text>
<text x="114.2" y="100.1">K4</text>
<text x="114.3" y="97.5">L4</text>
<text x="147.2" y="100.1">K5</text>
<text x="147.4" y="97.5">L5</text>
<text x="35.5" y="105.2">B2</text>
<text x="35.6" y="102.6">F4</text>
<text x="35.6" y="107.7">A2</text>
<text x="68.5" y="105.2">C2</text>
<text x="68.5" y="107.7">B1</text>
<text x="68.6" y="102.6">E3</text>
<text x="114.1" y="105.2">M4</text>
<text x="114.2" y="102.6">N4</text>
<text x="114.3" y="107.7">L3</text>
<text x="147.2" y="105.2">N5</text>
<text x="147.2" y="102.6">P5</text>
<text x="147.4" y="107.7">L2</text>
<text x="35.5" y="110.2">D2</text>
<text x="35.5" y="112.8">C1</text>
<text x="68.5" y="112.8">D1</text>
<text x="68.6" y="110.2">E1</text>
<text x="114.2" y="110.2">N3</text>
<text x="114.3" y="112.8">L1</text>
<text x="147.2" y="110.2">M3</text>
<text x="147.2" y="112.8">N1</text>
<text x="235.6" y="109">Y11</text>
<text x="236.1" y="111.5">W4</text>
<text x="273.7" y="109">Y12</text>
<text x="274.2" y="111.5">W5</text>
<text x="35.5" y="115.3">H5</text>
<text x="35.5" y="117.9">H4</text>
<text x="68.5" y="115.3">H3</text>
<text x="68.5" y="117.9">G5</text>
<text x="114.2" y="115.3">N2</text>
<text x="114.2" y="117.9">P3</text>
<text x="147.2" y="115.3">M1</text>
<text x="147.2" y="117.9">P4</text>
<text x="236.1" y="116.6">W8</text>
<text x="236.2" y="114">Y5</text>
<text x="236.2" y="119.1">Y7</text>
<text x="274.2" y="116.6">W9</text>
<text x="274.3" y="114">Y6</text>
<text x="274.3" y="119.1">Y8</text>
<text x="35.5" y="122.9">G3</text>
<text x="35.6" y="120.4">F2</text>
<text x="68.6" y="120.4">E2</text>
<text x="68.6" y="122.9">F3</text>
<text x="114.1" y="122.9">M5</text>
<text x="114.2" y="120.4">P1</text>
<text x="147.2" y="120.4">P2</text>
<text x="236.3" y="122.9">T7</text>
<text x="236.3" y="125.5">T8</text>
<text x="273.8" y="122.9">T10</text>
<text x="274.4" y="125.5">T9</text>
<text x="236.1" y="130.6">U6</text>
<text x="236.3" y="128">T6</text>
<text x="273.7" y="128">V10</text>
<text x="273.7" y="130.6">V11</text>
<text x="235.5" y="136.9">U15</text>
<text x="235.7" y="134.4">T15</text>
<text x="273.7" y="134.4">V17</text>
<text x="273.7" y="136.9">V18</text>
<text x="19" y="143.3">1</text>
<text x="22.6" y="139.8" transform="rotate(-90 22.6 139.8)">4</text>
<text x="25.3" y="143.3">3</text>
<text x="235.7" y="139.4">T11</text>
<text x="235.7" y="142">T12</text>
<text x="273.8" y="139.4">T14</text>
<text x="273.8" y="142">T13</text>
<text x="235.5" y="148.3">W13</text>
<text x="235.6" y="145.8">Y19</text>
<text x="273.6" y="145.8">W20</text>
<text x="273.6" y="148.3">W14</text>
<text x="235.5" y="153.4">W17</text>
<text x="235.6" y="150.9">Y14</text>
<text x="235.6" y="156">Y16</text>
<text x="273.6" y="153.4">W18</text>
<text x="273.7" y="150.9">Y15</text>
<text x="273.7" y="156">Y17</text>
</g>
<g font-size="1.8" fill="#006464">
<text x="40.4" y="26.3">PCLKT0_0</text>
<text x="40.4" y="28.8">PCLKT0_1</text>
<text x="56.6" y="26.3">PCLKC0_0</text>
<text x="56.6" y="28.8">PCLKC0_1</text>
<text x="119.1" y="26.3">PT121A</text>
<text x="119.1" y="28.8">PT119A</text>
<text x="137.7" y="26.3">PT121B</text>
<text x="137.7" y="28.8">PT119B</text>
<text x="40.4" y="31.3">GR_PCLK0_1</text>
<text x="40.4" y="33.9">PT58A</text>
<text x="54.4" y="31.3">GR_PCLK0_0</text>
<text x="60.2" y="33.9">PT58B</text>
<text x="119.1" y="31.3">PT116A</text>
<text x="119.1" y="33.9">PT114A</text>
<text x="137.7" y="31.3">PT116B</text>
<text x="137.7" y="33.9">PT114B</text>
<text x="40.4" y="36.4">PT20A</text>
<text x="40.4" y="39">PT18A</text>
<text x="40.4" y="41.5">PT15A</text>
<text x="60.2" y="36.4">PT20B</text>
<text x="60.2" y="39">PT18B</text>
<text x="60.2" y="41.5">PT15B</text>
<text x="119.1" y="36.4">PT112A</text>
<text x="119.1" y="39">PT110A</text>
<text x="119.1" y="41.5">PT107A</text>
<text x="137.7" y="36.4">PT112B</text>
<text x="137.7" y="39">PT110B</text>
<text x="137.7" y="41.5">PT107B</text>
<text x="40.4" y="44">PT13A</text>
<text x="40.4" y="46.6">PT11A</text>
<text x="60.2" y="44">PT13B</text>
<text x="60.2" y="46.6">PT11B</text>
<text x="119.1" y="44">PT105A</text>
<text x="119.1" y="46.6">PT85A</text>
<text x="137.7" y="44">PT105B</text>
<text x="138.9" y="46.6">PT85B</text>
<text x="40.4" y="49.1">PT9A</text>
<text x="40.4" y="51.7">PT6A</text>
<text x="61.4" y="49.1">PT9B</text>
<text x="61.4" y="51.7">PT6B</text>
<text x="119.1" y="49.1">PT83A</text>
<text x="119.1" y="51.7">PT80A</text>
<text x="138.9" y="49.1">PT83B</text>
<text x="138.9" y="51.7">PT80B</text>
<text x="40.4" y="54.2">PT4A</text>
<text x="40.4" y="56.7">PT56A</text>
<text x="40.4" y="59.3">PT54A</text>
<text x="60.2" y="56.7">PT56B</text>
<text x="61.4" y="54.2">PT4B</text>
<text x="119.1" y="54.2">PT78A</text>
<text x="119.1" y="56.7">PT76A</text>
<text x="119.1" y="59.3">GR_PCLK1_0</text>
<text x="133.1" y="59.3">GR_PCLK1_1</text>
<text x="138.9" y="54.2">PT78B</text>
<text x="138.9" y="56.7">PT76B</text>
<text x="224.8" y="59.3">J1</text>
<text x="119.1" y="61.8">PCLKT1_0</text>
<text x="119.1" y="64.4">PCLKT1_1</text>
<text x="135.3" y="61.8">PCLKC1_0</text>
<text x="135.3" y="64.4">PCLKC1_1</text>
<text x="224.8" y="61.8">Conn_01x13_Socket</text>
<text x="119.1" y="66.9">PT103A</text>
<text x="119.1" y="83.4">PCLKT6_0</text>
<text x="135.3" y="83.4">PCLKC6_0</text>
<text x="212.6" y="82.1">GND</text>
<text x="40.4" y="86">PL11C</text>
<text x="40.4" y="88.5">PL11A</text>
<text x="60.1" y="86">PL11D</text>
<text x="60.1" y="88.5">PL11B</text>
<text x="119.1" y="86">PCLKT6_1</text>
<text x="119.1" y="88.5">GR_PCLK6_1</text>
<text x="135.3" y="86">PCLKC6_1</text>
<text x="138.8" y="88.5">PL50D</text>
<text x="40.4" y="91">PL14C</text>
<text x="40.4" y="93.6">PL14A</text>
<text x="60.1" y="91">PL14D</text>
<text x="60.1" y="93.6">PL14B</text>
<text x="119.1" y="91">GR_PCLK6_0</text>
<text x="119.1" y="93.6">PL53C</text>
<text x="138.8" y="91">PL50B</text>
<text x="138.8" y="93.6">PL53D</text>
<text x="40.4" y="96.1">PL17C</text>
<text x="40.4" y="98.7">PL17A</text>
<text x="40.4" y="101.2">PL20C</text>
<text x="60.1" y="96.1">PL17D</text>
<text x="60.1" y="98.7">PL17B</text>
<text x="60.1" y="101.2">PL20D</text>
<text x="119.1" y="96.1">PL53A</text>
<text x="119.1" y="98.7">PL56C</text>
<text x="119.1" y="101.2">PL56A</text>
<text x="136.8" y="101.2">VREF1_6</text>
<text x="138.8" y="96.1">PL53B</text>
<text x="138.8" y="98.7">PL56D</text>
<text x="40.4" y="103.7">PL20A</text>
<text x="40.4" y="106.3">VREF1_7</text>
<text x="60.1" y="103.7">PL20B</text>
<text x="60.1" y="106.3">PL35D</text>
<text x="119.1" y="103.7">PL83C</text>
<text x="119.1" y="106.3">PL83A</text>
<text x="138.8" y="103.7">PL83D</text>
<text x="138.8" y="106.3">PL83B</text>
<text x="40.4" y="108.8">PL35A</text>
<text x="40.4" y="111.4">PL38C</text>
<text x="40.4" y="113.9">PL38A</text>
<text x="60.1" y="108.8">PL35B</text>
<text x="60.1" y="111.4">PL38D</text>
<text x="60.1" y="113.9">PL38B</text>
<text x="119.1" y="108.8">PL86C</text>
<text x="119.1" y="111.4">PL86A</text>
<text x="119.1" y="113.9">PL65C</text>
<text x="138.8" y="108.8">PL86D</text>
<text x="138.8" y="111.4">PL86B</text>
<text x="138.8" y="113.9">PL89D</text>
<text x="241" y="110.1">REFCLKP_D0</text>
<text x="241" y="112.6">HDTXP0_D0CH0</text>
<text x="257.3" y="112.6">HDTXN0_D0CH0</text>
<text x="260" y="110.1">REFCLKN_D0</text>
<text x="40.4" y="116.4">GR_PCLK7_0</text>
<text x="40.4" y="119">GR_PCLK7_1</text>
<text x="60.1" y="116.4">PL41D</text>
<text x="60.1" y="119">PL41B</text>
<text x="119.1" y="116.4">PL65A</text>
<text x="119.1" y="119">GPLL0T_IN</text>
<text x="134.9" y="119">GPLL0C_IN</text>
<text x="138.8" y="116.4">PL89B</text>
<text x="241" y="115.2">HDRXP0_D0CH0</text>
<text x="241" y="117.7">HDTXP0_D0CH1</text>
<text x="257" y="115.2">HDRXN0_D0CH0</text>
<text x="257.3" y="117.7">HDTXN0_D0CH1</text>
<text x="40.4" y="121.5">PCLKT7_0</text>
<text x="40.4" y="124.1">PCLKT7_1</text>
<text x="56.6" y="121.5">PCLKC7_0</text>
<text x="56.6" y="124.1">PCLKC7_1</text>
<text x="119.1" y="121.5">PL92A</text>
<text x="119.1" y="124.1">PL77A</text>
<text x="138.8" y="121.5">PL92B</text>
<text x="241" y="120.2">HDRXP0_D0CH1</text>
<text x="241" y="124.1">VCCHTX0_D0CH0VCCHTX0_D0CH1</text>
<text x="257" y="120.2">HDRXN0_D0CH1</text>
<text x="225.8" y="131.7">+1V1</text>
<text x="241" y="126.6">VCCHRX0_D0CH0VCCHRX0_D0CH1</text>
<text x="241" y="129.1">VCCA0</text>
<text x="241" y="131.7">VCCA0</text>
<text x="262.3" y="129.1">VCCAUXA0</text>
<text x="262.3" y="131.7">VCCAUXA0</text>
<text x="20.2" y="133.2">+3V3</text>
<text x="241" y="135.5">VCCA1</text>
<text x="262.3" y="135.5">VCCAUXA1</text>
<text x="241" y="138">VCCA1</text>
<text x="241" y="140.6">VCCHTX0_D1CH0VCCHTX0_D1CH1</text>
<text x="241" y="143.1">VCCHRX0_D1CH0VCCHRX0_D1CH1</text>
<text x="262.3" y="138">VCCAUXA1</text>
<text x="26" y="149.5">Y1</text>
<text x="26" y="147.5">FNETHE025</text>
<text x="241" y="146.9">REFCLKP_D1</text>
<text x="241" y="149.5">HDTXP0_D1CH0</text>
<text x="257.3" y="149.5">HDTXN0_D1CH0</text>
<text x="260" y="146.9">REFCLKN_D1</text>
<text x="20.8" y="153.3">GND</text>
<text x="241" y="152">HDRXP0_D1CH0</text>
<text x="241" y="154.5">HDTXP0_D1CH1</text>
<text x="257" y="152">HDRXN0_D1CH0</text>
<text x="257.3" y="154.5">HDTXN0_D1CH1</text>
<text x="241" y="157.1">HDRXP0_D1CH1</text>
<text x="257" y="157.1">HDRXN0_D1CH1</text>
</g>
</svg>
